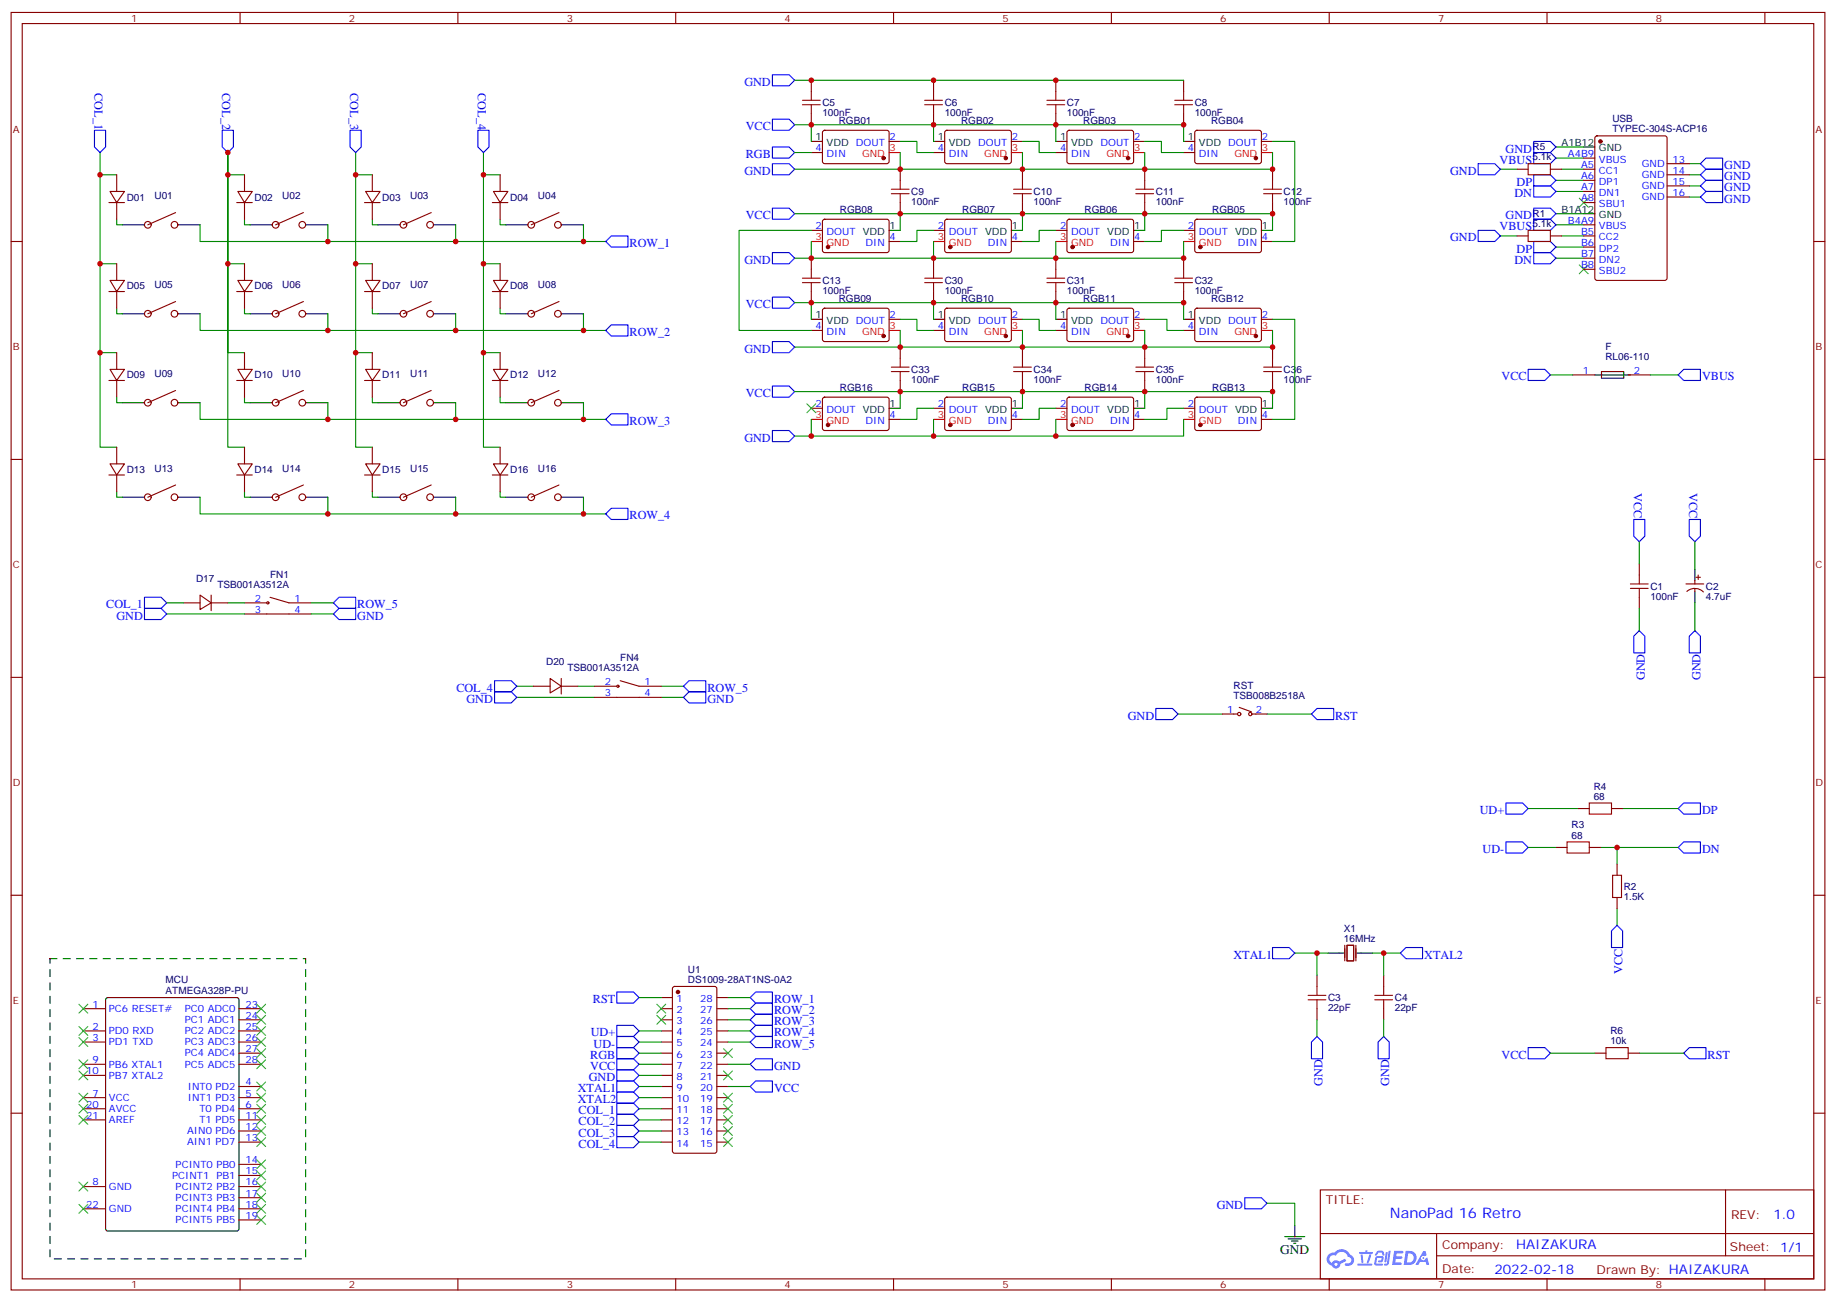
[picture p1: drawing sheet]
<svg xmlns="http://www.w3.org/2000/svg" width="583mm" height="413mm" viewBox="0 0 583 413" stroke-linecap="round" stroke-linejoin="round" font-family="sans-serif">
<g fill="none" stroke="#870000" stroke-width=".35">
<path d="M3.5 4h575.8v405.3h-575.8zM7.1 7.5h568.6v398.3h-568.6zM76.2 4v3.5M145.3 4v3.5M214.5 4v3.5M283.6 4v3.5M352.8 4v3.5M421.9 4v3.5M491.1 4v3.5M560.2 4v3.5M3.5 76.6h3.6M575.7 76.6h3.6"/>
<path d="M3.5 145.8h3.6M575.7 145.8h3.6M3.5 214.9h3.6M575.7 214.9h3.6M3.5 284.1h3.6M575.7 284.1h3.6M3.5 353.2h3.6M575.7 353.2h3.6M419.1 377.5h156.6v28.3h-156.6zM547.7 377.6v20.8M419.1 391.4h156.5M456 398.4h119.6"/>
<path d="M456 391.4v14.1M76.2 405.8v3.5M145.3 405.8v3.5M214.5 405.8v3.5M283.6 405.8v3.5M352.8 405.8v3.5M421.9 405.8v3.5M491.1 405.8v3.5M560.2 405.8v3.5"/>
</g>
<g fill="#5487ff">
<path d="M442.5 396.9h2.6l.3 .2-.1 .5-2 .1-.1 .9h1.6l.4 .4-.4 .4h-1.7l-.2 1.2h1.8l.2 .4-.2 .3-2.8 .1z"/>
<path d="M451.8 396.9h.7l.3 1.4-.6 .3a.74 .74 0 0 0-1.1 .3 .74 .74 0 0 0 .5 1 .74 .74 0 0 0 .9-.6l.5-.3 .6 2.3h-.8l-.2-.9h-1.9l-.5 .9h-.9z"/>
<path d="M439.9 397.3h.6l-.4 3a.31 .31 0 0 1-.4 .2 .31 .31 0 0 1-.2-.3z"/>
<path d="M440.8 396.9h.6l-.5 3.9a.89 .89 0 0 1-.7 .7 .89 .89 0 0 1-.9-.3l1-.4z"/>
<path d="M437.2 397l.6-.2 1.1 .1 .5 1.4h-.5l-.5-.9h-.8l-.6 .9h-.6z"/>
<path d="M436.8 398.7l1.8-.2a1.04 1.04 0 0 1 .6 1.1 1.04 1.04 0 0 1-.9 .9h-.6a.29 .29 0 0 1-.3-.3 .29 .29 0 0 1 .3-.3h.7l.2-.8-1.5 .1-.3 1.7h1.9a.29 .29 0 0 1 .3 .4 .29 .29 0 0 1-.3 .2h-2l-.4-.3 .2-2z"/>
<path d="M430.9 400.9h4.4a.3 .3 0 0 1 .3 .4 .3 .3 0 0 1-.3 .2h-4.3z"/>
<path d="M434.7 398h.6a4 4 0 0 1-1.2 2.8l-.2-.3z"/>
<path d="M431.9 398.1h.6l.3 2.3-.3 .4-.3-.3z"/>
<path d="M431.5 397.2h1.9l.2-.5h.5l-.1 .5h1.5a.29 .29 0 0 1 .3 .3 .29 .29 0 0 1-.3 .3h-3.9z"/>
<path d="M446.2 396.9l-.6 4.5h1.4a2.27 2.27 0 0 0 2.7-2.3 2.27 2.27 0 0 0-2.7-2.2zM447 397.7a1.5 1.5 0 0 1 1.8 1.5 1.5 1.5 0 0 1-1.9 1.4h-.3z"/>
<path d="M421.8 398a2.09 2.09 0 0 0 1 3.6 1.37 1.37 0 0 0 1.5 .9 1.37 1.37 0 0 0 1.1-1.5l1.9-.9-.4-.7-1.8 .9a1.4 1.4 0 0 0-2.3 .4 1.32 1.32 0 0 1-.7-1.8 1.32 1.32 0 0 1 2-.5 2.02 2.02 0 0 1 2-1.2 2.02 2.02 0 0 1 1.8 1.6 1.09 1.09 0 0 1 1 1.3 1.09 1.09 0 0 1-1.5 .7 .41 .41 0 0 0-.5 .4 .41 .41 0 0 0 .4 .4 1.89 1.89 0 0 0 2.4-1.1 1.89 1.89 0 0 0-1.2-2.4 2.98 2.98 0 0 0-5-.7l-1 .2zM423.6 401.2a.52 .52 0 0 1 1 0 .52 .52 0 0 1-1 0z"/>
<circle cx="451.8" cy="399.2" r=".28"/>
</g>
<g fill="none" stroke="#870000" stroke-width=".35">
<path d="M257.5 25.5v3.5M257.5 36.1v3.5M296.3 25.5v3.5M296.3 36.1v3.5M335.1 25.5v3.5M335.1 36.1v3.5M375.7 25.5v3.5M375.7 36.1v3.5M37 55.5v5.2M77.6 55.5v5.2M118.2 55.5v5.2M158.7 55.5v5.2"/>
<path d="M257.5 48.4h3.6M261.3 41.6l.5-.3 20 .1 .4 .7v9.4l-.7 .4h-20l-.4-.7v-9.1zM282.2 44.9h3.6M285.8 53.7v3.5M296.3 48.4h3.6M300.1 41.6l.5-.3 20 .1 .4 .7v9.4l-.7 .4h-20l-.4-.7v-9.1zM321 44.9h3.6M324.6 53.7v3.5M335.1 48.4h3.6M338.9 41.6l.5-.3 20 .1 .4 .7v9.4l-.7 .4h-20l-.4-.7v-9.1zM359.8 44.9h3.6M363.4 53.7v3.5"/>
<path d="M375.7 48.4h3.5M379.5 41.6l.4-.3 20.1 .1 .4 .7-.1 9.4-.6 .4h-20l-.5-.7v-9.1zM400.4 44.9h3.5M403.9 53.7v3.5M481.5 53.7h3.6M492.1 53.7h3.6M502.7 50.2h3.5M502.7 53.7h3.5M502.7 57.2h3.5M506.5 43.3l.4-.2h21.6l.6 .4 .1 44.8-.5 .6-21.8 .1-.6-.5-.1-44.7zM529.2 51.9h7M529.2 55.5h7"/>
<path d="M529.2 59h7M34.6 64.3h4.9M34.9 60.7h4.6l-2.5 3.6zM37 64.3v5.3M55.7 67.5l-8.8 3.8M75.1 64.3h5M75.5 60.7h4.6l-2.5 3.6zM77.6 64.3v5.3M96.3 67.5l-8.8 3.8M115.7 64.3h4.9M116.1 60.7h4.5l-2.4 3.6zM118.2 64.3v5.3"/>
<path d="M136.9 67.5l-8.8 3.8M156.3 64.3h4.9M156.6 60.7h4.6l-2.5 3.6zM158.7 64.3v5.3M177.4 67.5l-8.8 3.8M257.5 73.1h3.6M261.3 69.8l.5-.2h20l.4 .7v9.4l-.7 .5-20-.1-.4-.7v-9.1zM282.2 76.6h3.6M285.8 64.3v3.5M296.3 73.1h3.6M300.1 69.8l.5-.2h20l.4 .7v9.4l-.7 .5-20-.1-.4-.7v-9.1zM321 76.6h3.6"/>
<path d="M324.6 64.3v3.5M335.1 73.1h3.6M338.9 69.8l.5-.2h20l.4 .7v9.4l-.7 .5-20-.1-.4-.7v-9.1zM359.8 76.6h3.6M363.4 64.3v3.5M375.7 73.1h3.5M379.5 69.8l.4-.2h20.1l.4 .7-.1 9.4-.6 .5-20-.1-.5-.7v-9.1zM400.4 76.6h3.5M403.9 64.3v3.5M481.5 74.9h3.6M492.1 74.9h3.6M502.7 64.3h3.5"/>
<path d="M502.7 60.7h3.5M502.7 71.3h3.5M502.7 74.9h3.5M502.7 78.4h3.5M529.2 62.5h7M34.6 92.5h4.9M34.9 89h4.6l-2.5 3.5zM37 83.7v5.3M37 92.5v5.3M55.7 95.7l-8.8 3.9M75.1 92.5h5M75.5 89h4.6l-2.5 3.5z"/>
<path d="M77.6 83.7v5.3M77.6 92.5v5.3M96.3 95.7l-8.8 3.9M115.7 92.5h4.9M116.1 89h4.5l-2.4 3.5zM118.2 83.7v5.3M118.2 92.5v5.3M136.9 95.7l-8.8 3.9M156.3 92.5h4.9M156.6 89h4.6l-2.5 3.5zM158.7 83.7v5.3M158.7 92.5v5.3"/>
<path d="M177.4 95.7l-8.8 3.9M257.5 81.9v3.5M257.5 92.5v3.5M261.3 98l.5-.2h20l.4 .7v9.4l-.7 .5-20-.1-.4-.6v-9.2zM296.3 81.9v3.5M296.3 92.5v3.5M300.1 98l.5-.2h20l.4 .7v9.4l-.7 .5-20-.1-.4-.6v-9.2zM335.1 81.9v3.5M335.1 92.5v3.5M338.9 98l.5-.2h20l.4 .7v9.4l-.7 .5-20-.1-.4-.6v-9.2zM375.7 81.9v3.5M375.7 92.5v3.5"/>
<path d="M379.5 98l.4-.2h20.1l.4 .7-.1 9.4-.6 .5-20-.1-.5-.6v-9.2zM502.7 81.9h3.5M502.7 85.4h3.5M34.9 117.2h4.6l-2.5 3.5zM37 111.9v5.3M75.5 117.2h4.6l-2.5 3.5zM77.6 111.9v5.3M116.1 117.2h4.5l-2.4 3.5zM118.2 111.9v5.3M156.6 117.2h4.6l-2.5 3.5zM158.7 111.9v5.3M257.5 104.8h3.6"/>
<path d="M282.2 101.3h3.6M285.8 110.1v3.6M296.3 104.8h3.6M321 101.3h3.6M324.6 110.1v3.6M335.1 104.8h3.6M359.8 101.3h3.6M363.4 110.1v3.6M375.7 104.8h3.5M400.4 101.3h3.5M403.9 110.1v3.6M499.2 119h7"/>
<path d="M516.8 119h7.1M34.6 120.7h4.9M37 120.7v5.3M55.7 123.9l-8.8 3.9M75.1 120.7h5M77.6 120.7v5.3M96.3 123.9l-8.8 3.9M115.7 120.7h4.9M118.2 120.7v5.3M136.9 123.9l-8.8 3.9M156.3 120.7h4.9M158.7 120.7v5.3"/>
<path d="M177.4 123.9l-8.8 3.9M257.5 129.5h3.6M261.3 126.2l.5-.2 20 .1 .4 .6v9.5l-.7 .4-20-.1-.4-.6v-9.2zM282.2 133.1h3.6M285.8 120.7v3.5M296.3 129.5h3.6M300.1 126.2l.5-.2 20 .1 .4 .6v9.5l-.7 .4-20-.1-.4-.6v-9.2zM321 133.1h3.6M324.6 120.7v3.5M335.1 129.5h3.6M338.9 126.2l.5-.2 20 .1 .4 .6v9.5l-.7 .4-20-.1-.4-.6v-9.2zM359.8 133.1h3.6"/>
<path d="M363.4 120.7v3.5M375.7 129.5h3.5M379.5 126.2l.4-.2 20.1 .1 .4 .6-.1 9.5-.6 .4-20-.1-.5-.6v-9.2zM400.4 133.1h3.5M403.9 120.7v3.5M34.6 150.7h4.9M34.9 147.2h4.6l-2.5 3.5zM37 141.9v5.3M37 150.7v5.3M55.7 153.9l-8.8 3.9M75.1 150.7h5M75.5 147.2h4.6l-2.5 3.5z"/>
<path d="M77.6 141.9v5.3M77.6 150.7v5.3M96.3 153.9l-8.8 3.9M115.7 150.7h4.9M116.1 147.2h4.5l-2.4 3.5zM118.2 141.9v5.3M118.2 150.7v5.3M136.9 153.9l-8.8 3.9M156.3 150.7h4.9M156.6 147.2h4.6l-2.5 3.5zM158.7 141.9v5.3M158.7 150.7v5.3"/>
<path d="M177.4 153.9l-8.8 3.9M520.3 178.9v3.6M58.2 191.3h5.3M63.5 188.8l3.5 2.5-3.5 2.1zM67 191.3h5.3M67 188.8v4.9M77.6 194.8h21.2M77.6 191.3h7.1M85.7 189.5l6 1.8h7.1M520.3 189.5v3.5M535.2 185.3h5.6M535.4 187.7a3.8 3.8 0 0 1 5.3 .1"/>
<path d="M538 184.2v1.1M538 186.7v1M538.3 183.2h1.5M539 182.5v1.4M169.3 217.7h5.3M174.6 215.3l3.6 2.4-3.6 2.2zM178.2 217.7h5.2M178.2 215.3v4.9M188.7 217.7h7.1M196.8 216l6 1.7h7.1M188.7 221.3h21.2M388.1 226.6h4.5"/>
<path d="M393.3 224.4l3.9 1.4M397.6 226.6h4.6M500.9 256.5h3.6M511.5 256.5h3.6M493.9 268.9h3.5M504.5 268.9h3.5M513.3 274.2v3.5M426.9 299.9v5M427.6 299.9h2.1v5h-2.1zM430.4 299.9v5M513.3 284.8v3.5M209.9 316.5h3.5"/>
<path d="M213.7 313.2l.4-.2h12.7l.7 .4v51.8l-.4 .6-13 .1-.6-.5-.1-51.7zM227.5 316.5h3.6M418 309.5v3.5M439.2 309.5v3.5M26.5 320h7M26.5 327.1h7M26.5 330.6h7M26.5 337.7h7M75.8 320h7.1M75.8 323.6h7.1M75.8 327.1h7.1M75.8 330.6h7.1"/>
<path d="M75.8 334.2h7.1M75.8 337.7h7.1M209.9 320h3.5M209.9 323.6h3.5M209.9 327.1h3.5M209.9 330.6h3.5M209.9 334.2h3.5M209.9 337.7h3.5M227.5 320h3.6M227.5 323.6h3.6M227.5 327.1h3.6M227.5 330.6h3.6"/>
<path d="M227.5 334.2h3.6M227.5 337.7h3.6M418 320v3.6M439.2 320v3.6M506.2 334.2h3.6M516.8 334.2h3.5M26.5 341.2h7M26.5 348.3h7M26.5 351.8h7M26.5 355.3h7M75.8 344.7h7.1M75.8 348.3h7.1"/>
<path d="M75.8 351.8h7.1M75.8 355.3h7.1M75.8 358.8h7.1M209.9 341.2h3.5M209.9 344.7h3.5M209.9 348.3h3.5M209.9 351.8h3.5M209.9 355.3h3.5M209.9 358.8h3.5M227.5 341.2h3.6M227.5 344.7h3.6M227.5 348.3h3.6"/>
<path d="M227.5 351.8h3.6M227.5 355.3h3.6M227.5 358.8h3.6M26.5 376.5h7M75.8 362.4h7.1M75.8 376.5h7.1M75.8 369.4h7.1M75.8 373h7.1M209.9 362.4h3.5M227.5 362.4h3.6M26.5 383.5h7M75.8 380h7.1"/>
<path d="M75.8 383.5h7.1M75.8 387.1h7.1"/>
<circle cx="46.9" cy="71.3" r="1.06"/>
<circle cx="55.4" cy="71.3" r="1.06"/>
<circle cx="87.5" cy="71.3" r="1.06"/>
<circle cx="96" cy="71.3" r="1.06"/>
<circle cx="128.1" cy="71.3" r="1.06"/>
<circle cx="136.5" cy="71.3" r="1.06"/>
<circle cx="168.6" cy="71.3" r="1.06"/>
<circle cx="177.1" cy="71.3" r="1.06"/>
<circle cx="46.9" cy="99.6" r="1.06"/>
<circle cx="55.4" cy="99.6" r="1.06"/>
<circle cx="87.5" cy="99.6" r="1.06"/>
<circle cx="96" cy="99.6" r="1.06"/>
<circle cx="128.1" cy="99.6" r="1.06"/>
<circle cx="136.5" cy="99.6" r="1.06"/>
<circle cx="168.6" cy="99.6" r="1.06"/>
<circle cx="177.1" cy="99.6" r="1.06"/>
<circle cx="46.9" cy="127.8" r="1.06"/>
<circle cx="55.4" cy="127.8" r="1.06"/>
<circle cx="87.5" cy="127.8" r="1.06"/>
<circle cx="96" cy="127.8" r="1.06"/>
<circle cx="128.1" cy="127.8" r="1.06"/>
<circle cx="136.5" cy="127.8" r="1.06"/>
<circle cx="168.6" cy="127.8" r="1.06"/>
<circle cx="177.1" cy="127.8" r="1.06"/>
<circle cx="46.9" cy="157.8" r="1.06"/>
<circle cx="55.4" cy="157.8" r="1.06"/>
<circle cx="87.5" cy="157.8" r="1.06"/>
<circle cx="96" cy="157.8" r="1.06"/>
<circle cx="128.1" cy="157.8" r="1.06"/>
<circle cx="136.5" cy="157.8" r="1.06"/>
<circle cx="168.6" cy="157.8" r="1.06"/>
<circle cx="177.1" cy="157.8" r="1.06"/>
<circle cx="85" cy="191.3" r=".35"/>
<circle cx="196.1" cy="217.7" r=".35"/>
<circle cx="393.3" cy="226.6" r=".53"/>
<circle cx="396.9" cy="226.6" r=".53"/>
</g>
<g fill="#870000" stroke="#870000" stroke-width=".35">
<circle cx="215.2" cy="314.7" r=".53"/>
<circle cx="508" cy="44.9" r=".53"/>
<circle cx="280.5" cy="50.2" r=".53"/>
<circle cx="319.3" cy="50.2" r=".53"/>
<circle cx="358.1" cy="50.2" r=".53"/>
<circle cx="398.6" cy="50.2" r=".53"/>
<circle cx="381" cy="78.4" r=".53"/>
<circle cx="340.4" cy="78.4" r=".53"/>
<circle cx="301.6" cy="78.4" r=".53"/>
<circle cx="262.8" cy="78.4" r=".53"/>
<circle cx="280.5" cy="106.6" r=".53"/>
<circle cx="319.3" cy="106.6" r=".53"/>
<circle cx="358.1" cy="106.6" r=".53"/>
<circle cx="398.6" cy="106.6" r=".53"/>
<circle cx="381" cy="134.8" r=".53"/>
<circle cx="340.4" cy="134.8" r=".53"/>
<circle cx="301.6" cy="134.8" r=".53"/>
<circle cx="262.8" cy="134.8" r=".53"/>
</g>
<g fill="none" stroke="#000" stroke-width=".35">
<path d="M257.5 44.9h3.6M296.3 44.9h3.6M335.1 44.9h3.6M375.7 44.9h3.5M502.7 46.6h3.5M38.8 71.3h7.1M56.4 71.3h7.1M79.4 71.3h7M97 71.3h7.1M119.9 71.3h7.1M137.6 71.3h7M160.5 71.3h7.1"/>
<path d="M178.2 71.3h7M282.2 73.1h3.6M321 73.1h3.6M359.8 73.1h3.6M400.4 73.1h3.5M502.7 67.8h3.5M38.8 99.6h7.1M56.4 99.6h7.1M79.4 99.6h7M97 99.6h7.1M119.9 99.6h7.1M137.6 99.6h7"/>
<path d="M160.5 99.6h7.1M178.2 99.6h7M257.5 101.3h3.6M296.3 101.3h3.6M335.1 101.3h3.6M375.7 101.3h3.5M506.2 119h11.3M508.4 117.9h7v2.1h-7zM38.8 127.8h7.1M56.4 127.8h7.1M79.4 127.8h7M97 127.8h7.1"/>
<path d="M119.9 127.8h7.1M137.6 127.8h7M160.5 127.8h7.1M178.2 127.8h7M282.2 129.5h3.6M321 129.5h3.6M359.8 129.5h3.6M400.4 129.5h3.5M38.8 157.8h7.1M56.4 157.8h7.1M79.4 157.8h7M97 157.8h7.1"/>
<path d="M119.9 157.8h7.1M137.6 157.8h7M160.5 157.8h7.1M178.2 157.8h7M538 180.7v3.5M538 187.7v3.6M33.7 316.7l.5-.2h40.9l.7 .4v73l-.4 .6-41.2 .1-.6-.5-.1-72.9zM421.6 302.4h4.9M430.7 302.4h5M407.8 392.4h6.4M408.9 393.1h4.2M409.9 393.8h2.1"/>
<path d="M410.6 394.5h.7M411 388.8v3.6"/>
</g>
<g fill="none" stroke="#3c3" stroke-width=".35">
<path d="M501.3 62.9l2.8 2.8M504.1 62.9l-2.8 2.8M501.3 84l2.8 2.9M504.1 84l-2.8 2.9M256.1 128.1l2.8 2.9M258.9 128.1l-2.8 2.9M25 318.6l2.9 2.9M27.9 318.6l-2.9 2.9M81.5 318.6l2.8 2.9M84.3 318.6l-2.8 2.9M208.5 318.6l2.8 2.9M211.3 318.6l-2.8 2.9"/>
<path d="M25 325.7l2.9 2.8M25 329.2l2.9 2.8M25 336.3l2.9 2.8M25 339.8l2.9 2.8M27.9 325.7l-2.9 2.8M27.9 329.2l-2.9 2.8M27.9 336.3l-2.9 2.8M27.9 339.8l-2.9 2.8M81.5 322.2l2.8 2.8M81.5 325.7l2.8 2.8M81.5 329.2l2.8 2.8M81.5 332.7l2.8 2.9"/>
<path d="M81.5 336.3l2.8 2.8M84.3 325.7l-2.8 2.8M84.3 322.2l-2.8 2.8M84.3 329.2l-2.8 2.8M84.3 332.7l-2.8 2.9M84.3 336.3l-2.8 2.8M208.5 322.2l2.8 2.8M211.3 322.2l-2.8 2.8M229.7 339.8l2.8 2.8M229.7 332.7l2.8 2.9M232.5 339.8l-2.8 2.8M232.5 332.7l-2.8 2.9"/>
<path d="M25 346.9l2.9 2.8M25 350.4l2.9 2.8M25 353.9l2.9 2.8M27.9 346.9l-2.9 2.8M27.9 350.4l-2.9 2.8M27.9 353.9l-2.9 2.8M81.5 343.3l2.8 2.8M81.5 346.9l2.8 2.8M81.5 350.4l2.8 2.8M81.5 353.9l2.8 2.8M81.5 357.4l2.8 2.9M84.3 343.3l-2.8 2.8"/>
<path d="M84.3 346.9l-2.8 2.8M84.3 350.4l-2.8 2.8M84.3 353.9l-2.8 2.8M84.3 357.4l-2.8 2.9M229.7 357.4l2.8 2.9M229.7 346.9l2.8 2.8M229.7 350.4l2.8 2.8M229.7 353.9l2.8 2.8M232.5 357.4l-2.8 2.9M232.5 346.9l-2.8 2.8M232.5 350.4l-2.8 2.8M232.5 353.9l-2.8 2.8"/>
<path d="M25 375.1l2.9 2.8M27.9 375.1l-2.9 2.8M81.5 361l2.8 2.8M81.5 368l2.8 2.8M81.5 371.5l2.8 2.9M81.5 375.1l2.8 2.8M81.5 378.6l2.8 2.8M84.3 361l-2.8 2.8M84.3 368l-2.8 2.8M84.3 371.5l-2.8 2.9M84.3 375.1l-2.8 2.8M84.3 378.6l-2.8 2.8"/>
<path d="M229.7 361l2.8 2.8M232.5 361l-2.8 2.8M25 382.1l2.9 2.9M27.9 382.1l-2.9 2.9M81.5 382.1l2.8 2.9M81.5 385.7l2.8 2.8M84.3 382.1l-2.8 2.9M84.3 385.7l-2.8 2.8"/>
</g>
<g fill="none" stroke="#00f" stroke-width=".35">
<path d="M245.2 37.8h5.3l1.7 1.8-1.7 1.7h-5.3zM245.2 23.7h5.3l1.7 1.8-1.7 1.7h-5.3zM30 41.3h3.5v5.3l-1.8 1.8-1.7-1.8zM70.6 41.3h3.5v5.3l-1.8 1.8-1.7-1.8zM111.1 41.3h3.6v5.3l-1.8 1.8-1.8-1.8zM151.7 41.3h3.5v5.3l-1.7 1.8-1.8-1.8zM245.2 46.6h5.3l1.7 1.8-1.7 1.8h-5.3zM245.2 51.9h5.3l1.7 1.8-1.7 1.8h-5.3zM469.2 51.9h5.3l1.7 1.8-1.7 1.8h-5.3zM486.8 59h5.3l1.8 1.7-1.8 1.8h-5.3zM486.8 55.5h5.3l1.8 1.7-1.8 1.8h-5.3zM486.8 48.4h5.3l1.8 1.8-1.8 1.7h-5.3z"/>
<path d="M486.8 44.9h5.3l1.8 1.7-1.8 1.8h-5.3zM541.5 57.2h5.3v3.5h-5.3l-1.7-1.7zM541.5 53.7h5.3v3.5h-5.3l-1.7-1.7zM541.5 50.2h5.3v3.5h-5.3l-1.7-1.8zM192.3 76.6l1.7-1.7h5.3v3.5h-5.3zM245.2 66h5.3l1.7 1.8-1.7 1.8h-5.3zM469.2 73.1h5.3l1.7 1.8-1.7 1.7h-5.3zM486.8 76.6h5.3l1.8 1.8-1.8 1.8h-5.3zM486.8 69.6h5.3l1.8 1.7-1.8 1.8h-5.3zM486.8 66h5.3l1.8 1.8-1.8 1.8h-5.3zM541.5 60.7h5.3v3.6h-5.3l-1.7-1.8zM245.2 94.3h5.3l1.7 1.7-1.7 1.8h-5.3z"/>
<path d="M245.2 80.2h5.3l1.7 1.7-1.7 1.8h-5.3zM486.8 80.2h5.3l1.8 1.7-1.8 1.8h-5.3zM194 103.1h5.3v3.5h-5.3l-1.7-1.8zM245.2 108.4h5.3l1.7 1.7-1.7 1.8h-5.3zM485.1 117.2h5.3l1.7 1.8-1.7 1.7h-5.3zM532.7 119l1.8-1.8h5.3v3.5h-5.3zM194 131.3h5.3v3.5h-5.3l-1.7-1.7zM245.2 122.5h5.3l1.7 1.7-1.7 1.8h-5.3zM245.2 136.6h5.3l1.7 1.8-1.7 1.7h-5.3zM194 161.3h5.3v3.5h-5.3l-1.7-1.7zM518.6 164.8h3.5v5.3l-1.8 1.8-1.7-1.8zM536.2 164.8h3.6v5.3l-1.8 1.8-1.8-1.8z"/>
<path d="M45.9 189.5h5.3l1.7 1.8-1.7 1.7h-5.3zM45.9 193h5.3l1.7 1.8-1.7 1.8h-5.3zM107.6 189.5h5.3v3.5h-5.3l-1.8-1.7zM107.6 193h5.3v3.6h-5.3l-1.8-1.8zM157 219.5h5.3l1.7 1.8-1.7 1.7h-5.3zM157 216h5.3l1.7 1.7-1.7 1.8h-5.3zM218.7 219.5h5.3v3.5h-5.3l-1.7-1.7zM218.7 216h5.3v3.5h-5.3l-1.7-1.8zM520.3 200.1l1.8 1.8v5.3h-3.5v-5.3zM538 200.1l1.8 1.8v5.3h-3.6v-5.3zM366.9 224.8h5.3l1.7 1.8-1.7 1.7h-5.3zM416.3 226.6l1.7-1.8h5.3v3.5h-5.3z"/>
<path d="M478 254.8h5.3l1.8 1.7-1.8 1.8h-5.3zM534.5 254.8h5.3v3.5h-5.3l-1.8-1.8zM478 267.1h5.3l1.8 1.8-1.8 1.8h-5.3zM534.5 267.1h5.3v3.6h-5.3l-1.8-1.8zM513.3 293.6l1.8 1.7v5.3h-3.6v-5.3zM195.8 314.7h5.3l1.7 1.8-1.7 1.8h-5.3zM239.9 314.7h5.3v3.6h-5.3l-1.8-1.8zM239.9 318.3h5.3v3.5h-5.3l-1.8-1.8zM403.9 300.6h5.3l1.8 1.8-1.8 1.8h-5.3zM446.3 300.6h5.3v3.6h-5.3l-1.8-1.8zM195.8 339.4h5.3l1.7 1.8-1.7 1.8h-5.3zM195.8 335.9h5.3l1.7 1.8-1.7 1.7h-5.3z"/>
<path d="M195.8 328.9h5.3l1.7 1.7-1.7 1.8h-5.3zM195.8 325.3h5.3l1.7 1.8-1.7 1.8h-5.3zM195.8 332.4h5.3l1.7 1.8-1.7 1.7h-5.3zM238.1 337.7l1.8-1.8h5.3v3.5h-5.3zM238.1 323.6l1.8-1.8h5.3v3.5h-5.3zM239.9 325.3h5.3v3.6h-5.3l-1.8-1.8zM239.9 328.9h5.3v3.5h-5.3l-1.8-1.8zM418 328.9l1.8 1.7v5.3h-3.5v-5.3zM437.4 330.6l1.8-1.7 1.8 1.7v5.3h-3.6zM485.1 332.4h5.3l1.7 1.8-1.7 1.7h-5.3zM536.2 332.4h5.3v3.5h-5.3l-1.7-1.7zM195.8 343h5.3l1.7 1.7-1.7 1.8h-5.3z"/>
<path d="M195.8 346.5h5.3l1.7 1.8-1.7 1.7h-5.3zM195.8 350h5.3l1.7 1.8-1.7 1.8h-5.3zM195.8 353.6h5.3l1.7 1.7-1.7 1.8h-5.3zM195.8 357.1h5.3l1.7 1.7-1.7 1.8h-5.3zM239.9 343h5.3v3.5h-5.3l-1.8-1.8zM195.8 360.6h5.3l1.7 1.8-1.7 1.7h-5.3zM395.1 380h5.3l1.8 1.8-1.8 1.7h-5.3z"/>
</g>
<g fill="none" stroke="#008700" stroke-width=".35">
<path d="M252.2 39.6h123.5v5.3M252.2 25.5h123.5M257.5 39.6v5.3M296.3 39.6v5.3M335.1 39.6v5.3M31.7 48.4v63.5h5.3M31.7 55.5h5.3M72.3 55.5h5.3M112.9 48.4v63.5h5.3M112.9 55.5h5.3M153.5 48.4v93.5h5.2M153.5 55.5h5.2"/>
<path d="M252.2 48.4h5.3M285.8 44.9h5.2v3.5h5.3M285.8 48.4v5.3h-33.6M324.6 44.9h5.2v3.5h5.3M324.6 48.4v5.3M363.4 44.9h5.3v3.5h7M363.4 48.4v5.3M403.9 48.4v5.3h-118.1M403.9 44.9h7.1v31.7h-7.1M476.2 53.7h5.3M493.9 57.2h8.8M493.9 50.2h8.8"/>
<path d="M493.9 46.6h8.8M495.7 53.7h7M536.2 55.5h3.6M536.2 59h3.6M536.2 51.9h3.6M37 69.6v1.7h1.8M63.5 71.3v5.3h128.8M77.6 69.6v1.7h1.8M104.1 71.3v5.3M118.2 69.6v1.7h1.7M144.6 71.3v5.3M158.7 69.6v1.7h1.8"/>
<path d="M185.2 71.3v5.3M252.2 67.8h151.7v5.3M257.5 76.6v5.3h-5.3M257.5 73.1h-22.9v31.7h22.9M285.8 67.8v5.3M296.3 73.1h-5.3v3.5h-5.2M296.3 76.6v5.3h-38.8M324.6 67.8v5.3M335.1 73.1h-5.3v3.5h-5.2M335.1 76.6v5.3M363.4 67.8v5.3M375.7 73.1h-7v3.5h-5.3"/>
<path d="M375.7 76.6v5.3h-79.4M476.2 74.9h5.3M493.9 78.4h8.8M493.9 60.7h8.8M493.9 71.3h8.8M493.9 67.8h8.8M495.7 74.9h7M536.2 62.5h3.6M31.7 83.7h5.3M37 97.8v1.8h1.8M63.5 99.6v5.2h128.8M72.3 83.7h5.3"/>
<path d="M77.6 97.8v1.8h1.8M104.1 99.6v5.2M112.9 83.7h5.3M118.2 97.8v1.8h1.7M144.6 99.6v5.2M153.5 83.7h5.2M158.7 97.8v1.8h1.8M185.2 99.6v5.2M252.2 96h5.3v5.3M257.5 96h38.8v5.3M296.3 96h79.4v5.3M335.1 96v5.3"/>
<path d="M493.9 81.9h8.8M31.7 111.9v30h5.3M77.6 111.9h-5.3v-63.5v93.5h5.3M112.9 111.9v30h5.3M153.5 111.9h5.2M285.8 101.3h5.2v3.5h5.3M285.8 104.8v5.3h-33.6M324.6 101.3h5.2v3.5h5.3M324.6 104.8v5.3M363.4 101.3h7v3.5h5.3M363.4 104.8v5.3M403.9 104.8v5.3h-118.1"/>
<path d="M403.9 101.3h7.1v31.8h-7.1M492.1 119h7.1M523.9 119h8.8M37 126v1.8h1.8M63.5 127.8v5.3h128.8M77.6 126v1.8h1.8M104.1 127.8v5.3M118.2 126v1.8h1.7M144.6 127.8v5.3M158.7 126v1.8h1.8M185.2 127.8v5.3M252.2 124.2h151.7v5.3"/>
<path d="M257.5 133.1v5.3h-5.3M285.8 124.2v5.3M296.3 129.5h-5.3v3.6h-5.2M296.3 133.1v5.3M324.6 124.2v5.3M335.1 129.5h-5.3v3.6h-5.2M335.1 133.1v5.3M363.4 124.2v5.3M375.7 133.1v5.3h-118.2M375.7 129.5h-5.3v3.6h-7M37 156v1.8h1.8M63.5 157.8v5.3h128.8"/>
<path d="M77.6 156v1.8h1.8M104.1 157.8v5.3M118.2 156v1.8h1.7M144.6 157.8v5.3M158.7 156v1.8h1.8M185.2 157.8v5.3M520.3 171.9v7M538 171.9v8.8M52.9 191.3h5.3M52.9 194.8h24.7M72.3 191.3h5.3M98.8 191.3h7"/>
<path d="M98.8 194.8h7M520.3 193v7.1M538 191.3v8.8M164 217.7h5.3M183.4 217.7h5.3M209.9 217.7h7.1M164 221.3h24.7M209.9 221.3h7.1M373.9 226.6h14.2M402.2 226.6h14.1M485.1 256.5h15.8M515.1 256.5h17.6"/>
<path d="M485.1 268.9h8.8M508 268.9h24.7M513.3 268.9v5.3M513.3 288.3v5.3M202.8 316.5h7.1M231.1 316.5h7M411 302.4h10.6M418 302.4v7.1M435.7 302.4h8.8M439.2 302.4v7.1M202.8 337.7h7.1M202.8 334.2h7.1"/>
<path d="M202.8 327.1h7.1M202.8 330.6h7.1M231.1 337.7h7M231.1 327.1h7M231.1 330.6h7M231.1 320h7M231.1 323.6h7M418 323.6v5.3M439.2 323.6v5.3M492.1 334.2h14.1M520.3 334.2h14.2M202.8 341.2h7.1"/>
<path d="M202.8 344.7h7.1M202.8 348.3h7.1M202.8 351.8h7.1M202.8 355.3h7.1M202.8 358.8h7.1M231.1 344.7h7M202.8 362.4h7.1M402.2 381.8h8.8v7"/>
</g>
<g fill="none" stroke="#a10000" stroke-width=".35">
<path d="M254.7 33.2h5.6M254.7 31.8h5.6M257.5 29v2.8M257.5 33.2v2.9M293.5 33.2h5.7M293.5 31.8h5.7M296.3 29v2.8M296.3 33.2v2.9M332.3 33.2h5.7M332.3 31.8h5.7M335.1 29v2.8M335.1 33.2v2.9"/>
<path d="M372.9 33.2h5.6M372.9 31.8h5.6M375.7 29v2.8M375.7 33.2v2.9M285.8 57.2v2.8M324.6 57.2v2.8M363.4 57.2v2.8M403.9 57.2v2.8M485.1 51.9h7v3.6h-7zM282.9 61.5h5.7M282.9 60h5.7M285.8 61.5v2.8"/>
<path d="M321.7 61.5h5.7M321.7 60h5.7M324.6 61.5v2.8M360.5 61.5h5.7M360.5 60h5.7M363.4 61.5v2.8M401.1 61.5h5.7M401.1 60h5.7M403.9 61.5v2.8M485.1 73.1h7v3.5h-7zM254.7 89.7h5.6M254.7 88.3h5.6"/>
<path d="M257.5 85.4v2.9M257.5 89.7v2.8M293.5 89.7h5.7M293.5 88.3h5.7M296.3 85.4v2.9M296.3 89.7v2.8M332.3 89.7h5.7M332.3 88.3h5.7M335.1 85.4v2.9M335.1 89.7v2.8M372.9 89.7h5.6M372.9 88.3h5.6"/>
<path d="M375.7 85.4v2.9M375.7 89.7v2.8M282.9 117.9h5.7M282.9 116.5h5.7M285.8 113.7v2.8M285.8 117.9v2.8M321.7 117.9h5.7M321.7 116.5h5.7M324.6 113.7v2.8M324.6 117.9v2.8M360.5 117.9h5.7M360.5 116.5h5.7"/>
<path d="M363.4 113.7v2.8M363.4 117.9v2.8M401.1 117.9h5.7M401.1 116.5h5.7M403.9 113.7v2.8M403.9 117.9v2.8M517.5 186.7h5.7M517.5 185.3h5.7M520.3 182.5v2.8M520.3 186.7v2.8M504.5 254.8h7v3.5h-7zM497.4 267.1h7.1v3.6h-7.1z"/>
<path d="M511.9 277.7h2.8v7.1h-2.8zM415.2 315.8h5.7M415.2 317.2h5.7M418 313v2.8M418 317.2v2.8M436.4 315.8h5.6M436.4 317.2h5.6M439.2 313v2.8M439.2 317.2v2.8M509.8 332.4h7v3.5h-7z"/>
</g>
<path d="M15.9 304.2h81.1v95.2h-81.1z" fill="none" stroke="#000" stroke-width=".35" stroke-dasharray="2.1 2.1"/>
<g fill="none" stroke="#f00" stroke-width=".35">
<path d="M282.2 48.4h3.6M321 48.4h3.6M359.8 48.4h3.6M400.4 48.4h3.5M257.5 76.6h3.6M296.3 76.6h3.6M335.1 76.6h3.6M375.7 76.6h3.5M282.2 104.8h3.6M321 104.8h3.6M359.8 104.8h3.6M400.4 104.8h3.5"/>
<path d="M257.5 133.1h3.6M296.3 133.1h3.6M335.1 133.1h3.6M375.7 133.1h3.5"/>
</g>
<g fill="#c00">
<circle cx="153.5" cy="111.9" r=".88"/>
<circle cx="153.5" cy="83.7" r=".88"/>
<circle cx="153.5" cy="55.5" r=".88"/>
<circle cx="104.1" cy="163.1" r=".88"/>
<circle cx="144.6" cy="163.1" r=".88"/>
<circle cx="185.2" cy="163.1" r=".88"/>
<circle cx="112.9" cy="111.9" r=".88"/>
<circle cx="72.3" cy="48.4" r=".88"/>
<circle cx="31.8" cy="111.9" r=".88"/>
<circle cx="185.2" cy="133.1" r=".88"/>
<circle cx="185.2" cy="104.8" r=".88"/>
<circle cx="185.2" cy="76.6" r=".88"/>
<circle cx="144.6" cy="133.1" r=".88"/>
<circle cx="104.1" cy="133.1" r=".88"/>
<circle cx="144.6" cy="76.6" r=".88"/>
<circle cx="104.1" cy="76.6" r=".88"/>
<circle cx="144.6" cy="104.8" r=".88"/>
<circle cx="104.1" cy="104.8" r=".88"/>
<circle cx="112.9" cy="83.7" r=".88"/>
<circle cx="112.9" cy="55.5" r=".88"/>
<circle cx="72.3" cy="83.7" r=".88"/>
<circle cx="72.3" cy="55.5" r=".88"/>
<circle cx="31.8" cy="83.7" r=".88"/>
<circle cx="31.8" cy="55.5" r=".88"/>
<circle cx="513.3" cy="268.9" r=".88"/>
<circle cx="418" cy="302.4" r=".88"/>
<circle cx="439.2" cy="302.4" r=".88"/>
<circle cx="257.5" cy="39.6" r=".88"/>
<circle cx="296.3" cy="39.6" r=".88"/>
<circle cx="335.1" cy="39.6" r=".88"/>
<circle cx="257.5" cy="25.5" r=".88"/>
<circle cx="296.3" cy="25.5" r=".88"/>
<circle cx="335.1" cy="25.5" r=".88"/>
<circle cx="285.8" cy="53.7" r=".88"/>
<circle cx="324.6" cy="53.7" r=".88"/>
<circle cx="363.4" cy="53.7" r=".88"/>
<circle cx="285.8" cy="67.8" r=".88"/>
<circle cx="324.6" cy="67.8" r=".88"/>
<circle cx="363.4" cy="67.8" r=".88"/>
<circle cx="375.7" cy="39.6" r=".88"/>
<circle cx="403.9" cy="67.8" r=".88"/>
<circle cx="403.9" cy="53.7" r=".88"/>
<circle cx="257.5" cy="81.9" r=".88"/>
<circle cx="296.3" cy="81.9" r=".88"/>
<circle cx="335.1" cy="81.9" r=".88"/>
<circle cx="257.5" cy="96" r=".88"/>
<circle cx="296.3" cy="96" r=".88"/>
<circle cx="335.1" cy="96" r=".88"/>
<circle cx="375.7" cy="96" r=".88"/>
<circle cx="375.7" cy="81.9" r=".88"/>
<circle cx="285.8" cy="110.1" r=".88"/>
<circle cx="324.6" cy="110.1" r=".88"/>
<circle cx="363.4" cy="110.1" r=".88"/>
<circle cx="403.9" cy="110.1" r=".88"/>
<circle cx="403.9" cy="124.2" r=".88"/>
<circle cx="257.5" cy="138.4" r=".88"/>
<circle cx="335.1" cy="138.4" r=".88"/>
<circle cx="296.3" cy="138.4" r=".88"/>
<circle cx="363.4" cy="124.2" r=".88"/>
<circle cx="285.8" cy="124.2" r=".88"/>
<circle cx="324.6" cy="124.2" r=".88"/>
</g>
<text font-size="4.6" fill="#00f" x="441.2" y="386.6">NanoPad 16 Retro</text>
<g font-size="4.2" fill="#00f">
<text x="562.9" y="386.8">1.0</text>
<text x="481.3" y="396.4">HAIZAKURA</text>
<text x="474.4" y="404.2">2022-02-18</text>
</g>
<text font-size="4.2" x="406.4" y="398">GND</text>
<g font-size="3.9" fill="#00f">
<text x="30" y="29.5" transform="rotate(90 30 29.5)">COL_1</text>
<text x="70.6" y="29.5" transform="rotate(90 70.6 29.5)">COL_2</text>
<text x="111.1" y="29.5" transform="rotate(90 111.1 29.5)">COL_3</text>
<text x="151.7" y="29.5" transform="rotate(90 151.7 29.5)">COL_4</text>
<text x="236.3" y="27.2">GND</text>
<text x="236.7" y="41.3">VCC</text>
<text x="236.7" y="50.2">RGB</text>
<text x="476" y="51.9">VBUS</text>
<text x="477.9" y="48.4">GND</text>
<text x="547.3" y="53.7">GND</text>
<text x="236.3" y="55.5">GND</text>
<text x="460.3" y="55.5">GND</text>
<text x="481.4" y="59">DP</text>
<text x="547.3" y="57.2">GND</text>
<text x="480.7" y="62.5">DN</text>
<text x="547.3" y="64.3">GND</text>
<text x="547.3" y="60.7">GND</text>
<text x="236.7" y="69.6">VCC</text>
<text x="477.9" y="69.6">GND</text>
<text x="460.3" y="76.6">GND</text>
<text x="476" y="73.1">VBUS</text>
<text x="199.8" y="78.4">ROW_1</text>
<text x="236.3" y="83.7">GND</text>
<text x="480.7" y="83.7">DN</text>
<text x="481.4" y="80.2">DP</text>
<text x="236.7" y="97.8">VCC</text>
<text x="199.8" y="106.6">ROW_2</text>
<text x="236.3" y="111.9">GND</text>
<text x="476.6" y="120.7">VCC</text>
<text x="540.3" y="120.7">VBUS</text>
<text x="236.7" y="126">VCC</text>
<text x="199.8" y="134.8">ROW_3</text>
<text x="236.3" y="140.1">GND</text>
<text x="518.6" y="156.5" transform="rotate(90 518.6 156.5)">VCC</text>
<text x="536.2" y="156.5" transform="rotate(90 536.2 156.5)">VCC</text>
<text x="199.8" y="164.8">ROW_4</text>
<text x="33.7" y="193">COL_1</text>
<text x="36.9" y="196.6">GND</text>
<text x="113.4" y="193">ROW_5</text>
<text x="113.4" y="196.6">GND</text>
<text x="522.1" y="215.8" transform="rotate(-90 522.1 215.8)">GND</text>
<text x="539.8" y="215.8" transform="rotate(-90 539.8 215.8)">GND</text>
<text x="144.9" y="219.5">COL_4</text>
<text x="224.5" y="219.5">ROW_5</text>
<text x="148.1" y="223">GND</text>
<text x="224.5" y="223">GND</text>
<text x="358" y="228.3">GND</text>
<text x="423.9" y="228.3">RST</text>
<text x="469.7" y="258.3">UD+</text>
<text x="540.3" y="258.3">DP</text>
<text x="470.6" y="270.7">UD-</text>
<text x="540.3" y="270.7">DN</text>
<text x="391.5" y="304.2">XTAL1</text>
<text x="452.1" y="304.2">XTAL2</text>
<text x="515.1" y="308.9" transform="rotate(-90 515.1 308.9)">VCC</text>
<text x="188.2" y="318.3">RST</text>
<text x="245.7" y="318.3">ROW_1</text>
<text x="245.7" y="321.8">ROW_2</text>
<text x="187.5" y="328.9">UD+</text>
<text x="245.7" y="325.3">ROW_3</text>
<text x="245.7" y="328.9">ROW_4</text>
<text x="187.3" y="335.9">RGB</text>
<text x="188.4" y="332.4">UD-</text>
<text x="245.7" y="332.4">ROW_5</text>
<text x="476.6" y="335.9">VCC</text>
<text x="542" y="335.9">RST</text>
<text x="187.3" y="339.4">VCC</text>
<text x="245.7" y="339.4">GND</text>
<text x="183.4" y="346.5">XTAL1</text>
<text x="186.9" y="343">GND</text>
<text x="245.7" y="346.5">VCC</text>
<text x="419.8" y="344.6" transform="rotate(-90 419.8 344.6)">GND</text>
<text x="441" y="344.6" transform="rotate(-90 441 344.6)">GND</text>
<text x="183.4" y="350">XTAL2</text>
<text x="183.7" y="353.6">COL_1</text>
<text x="183.7" y="357.1">COL_2</text>
<text x="183.7" y="360.6">COL_3</text>
<text x="183.7" y="364.1">COL_4</text>
<text x="386.2" y="383.5">GND</text>
</g>
<g font-size="3.9" fill="#800">
<text x="420.9" y="382.1">TITLE:</text>
<text x="549.5" y="386.8">REV:</text>
<text x="457.8" y="396.3">Company:</text>
<text x="549.1" y="396.9">Sheet: 1/1</text>
<text x="457.8" y="404">Date:</text>
<text x="506.8" y="404.1">Drawn By: HAIZAKURA</text>
</g>
<g font-size="3.2" fill="#800">
<text x="41.6" y="6.9">1</text>
<text x="110.8" y="6.9">2</text>
<text x="179.9" y="6.9">3</text>
<text x="249.1" y="6.9">4</text>
<text x="318.2" y="6.9">5</text>
<text x="387.3" y="6.9">6</text>
<text x="456.5" y="6.9">7</text>
<text x="525.6" y="6.9">8</text>
<text x="4.1" y="42.1">A</text>
<text x="576.3" y="42.1">A</text>
<text x="4.1" y="111.2">B</text>
<text x="576.3" y="111.2">B</text>
<text x="4.1" y="180.3">C</text>
<text x="576.3" y="180.3">C</text>
<text x="4.1" y="249.5">D</text>
<text x="576.3" y="249.5">D</text>
<text x="4.1" y="318.6">E</text>
<text x="576.3" y="318.6">E</text>
<text x="41.6" y="408.8">1</text>
<text x="110.8" y="408.8">2</text>
<text x="179.9" y="408.8">3</text>
<text x="249.1" y="408.8">4</text>
<text x="318.2" y="408.8">5</text>
<text x="387.3" y="408.8">6</text>
<text x="456.5" y="408.8">7</text>
<text x="525.6" y="408.8">8</text>
</g>
<g font-size="3.2" fill="#000080">
<text x="261.1" y="33.6">C5</text>
<text x="299.9" y="33.6">C6</text>
<text x="338.7" y="33.6">C7</text>
<text x="379.2" y="33.6">C8</text>
<text x="261.1" y="36.8">100nF</text>
<text x="266.2" y="39.4">RGB01</text>
<text x="299.9" y="36.8">100nF</text>
<text x="305" y="39.4">RGB02</text>
<text x="338.7" y="36.8">100nF</text>
<text x="343.9" y="39.4">RGB03</text>
<text x="379.2" y="36.8">100nF</text>
<text x="384.4" y="39.4">RGB04</text>
<text x="511.8" y="41.8">TYPEC-304S-ACP16</text>
<text x="511.8" y="38.6">USB</text>
<text x="486.5" y="47.7">R5</text>
<text x="486.5" y="50.9">5.1k</text>
<text x="40.2" y="63.6">D01</text>
<text x="49" y="63.2">U01</text>
<text x="80.8" y="63.6">D02</text>
<text x="89.6" y="63.2">U02</text>
<text x="121.4" y="63.6">D03</text>
<text x="130.2" y="63.2">U03</text>
<text x="161.9" y="63.6">D04</text>
<text x="170.8" y="63.2">U04</text>
<text x="289.3" y="65.1">100nF</text>
<text x="289.3" y="61.9">C9</text>
<text x="328.1" y="65.1">100nF</text>
<text x="328.1" y="61.9">C10</text>
<text x="366.9" y="65.1">100nF</text>
<text x="366.9" y="61.9">C11</text>
<text x="407.5" y="65.1">100nF</text>
<text x="407.5" y="61.9">C12</text>
<text x="266.6" y="67.6">RGB08</text>
<text x="305.4" y="67.6">RGB07</text>
<text x="344.2" y="67.6">RGB06</text>
<text x="384.8" y="67.6">RGB05</text>
<text x="486.5" y="68.8">R1</text>
<text x="486.5" y="72">5.1k</text>
<text x="40.2" y="91.9">D05</text>
<text x="49" y="91.4">U05</text>
<text x="80.8" y="91.9">D06</text>
<text x="89.6" y="91.4">U06</text>
<text x="121.4" y="91.9">D07</text>
<text x="130.2" y="91.4">U07</text>
<text x="161.9" y="91.9">D08</text>
<text x="170.8" y="91.4">U08</text>
<text x="261.1" y="93.3">100nF</text>
<text x="261.1" y="90.1">C13</text>
<text x="266.2" y="95.9">RGB09</text>
<text x="299.9" y="93.3">100nF</text>
<text x="299.9" y="90.1">C30</text>
<text x="305" y="95.9">RGB10</text>
<text x="338.7" y="93.3">100nF</text>
<text x="338.7" y="90.1">C31</text>
<text x="343.9" y="95.9">RGB11</text>
<text x="379.2" y="93.3">100nF</text>
<text x="379.2" y="90.1">C32</text>
<text x="384.4" y="95.9">RGB12</text>
<text x="509.6" y="111">F</text>
<text x="49" y="119.6">U09</text>
<text x="89.6" y="119.6">U10</text>
<text x="130.2" y="119.6">U11</text>
<text x="170.8" y="119.6">U12</text>
<text x="289.3" y="118.3">C33</text>
<text x="328.1" y="118.3">C34</text>
<text x="366.9" y="118.3">C35</text>
<text x="407.5" y="118.3">C36</text>
<text x="509.6" y="114.2">RL06-110</text>
<text x="40.2" y="120.1">D09</text>
<text x="80.8" y="120.1">D10</text>
<text x="121.4" y="120.1">D11</text>
<text x="161.9" y="120.1">D12</text>
<text x="266.6" y="124.1">RGB16</text>
<text x="289.3" y="121.5">100nF</text>
<text x="305.4" y="124.1">RGB15</text>
<text x="328.1" y="121.5">100nF</text>
<text x="344.2" y="124.1">RGB14</text>
<text x="366.9" y="121.5">100nF</text>
<text x="384.8" y="124.1">RGB13</text>
<text x="407.5" y="121.5">100nF</text>
<text x="49" y="149.6">U13</text>
<text x="89.6" y="149.6">U14</text>
<text x="130.2" y="149.6">U15</text>
<text x="170.8" y="149.6">U16</text>
<text x="40.2" y="150.1">D13</text>
<text x="80.8" y="150.1">D14</text>
<text x="121.4" y="150.1">D15</text>
<text x="161.9" y="150.1">D16</text>
<text x="62.2" y="184.6">D17</text>
<text x="85.8" y="183.4">FN1</text>
<text x="69" y="186.6">TSB001A3512A</text>
<text x="523.9" y="190.3">100nF</text>
<text x="523.9" y="187.1">C1</text>
<text x="541.5" y="190.3">4.7uF</text>
<text x="541.5" y="187.1">C2</text>
<text x="196.9" y="209.9">FN4</text>
<text x="173.4" y="211">D20</text>
<text x="180.1" y="213">TSB001A3512A</text>
<text x="391.5" y="221.8">TSB008B2518A</text>
<text x="391.5" y="218.6">RST</text>
<text x="505.9" y="250.5">R4</text>
<text x="505.9" y="253.7">68</text>
<text x="498.8" y="262.9">R3</text>
<text x="498.8" y="266.1">68</text>
<text x="515.4" y="285.6">1.5K</text>
<text x="515.4" y="282.4">R2</text>
<text x="426.6" y="298.9">16MHz</text>
<text x="426.6" y="295.7">X1</text>
<text x="218.4" y="311.9">DS1009-28AT1NS-0A2</text>
<text x="218.4" y="308.7">U1</text>
<text x="52.6" y="315.3">ATMEGA328P-PU</text>
<text x="52.6" y="312">MCU</text>
<text x="421.6" y="317.6">C3</text>
<text x="442.7" y="317.6">C4</text>
<text x="421.6" y="320.8">22pF</text>
<text x="442.7" y="320.8">22pF</text>
<text x="511.2" y="328.1">R6</text>
<text x="511.2" y="331.3">10k</text>
</g>
<g font-size="3.2">
<text x="258.9" y="44.5">1</text>
<text x="262.4" y="46.3">VDD</text>
<text x="297.7" y="44.5">1</text>
<text x="301.2" y="46.3">VDD</text>
<text x="336.5" y="44.5">1</text>
<text x="340" y="46.3">VDD</text>
<text x="377" y="44.5">1</text>
<text x="380.5" y="46.3">VDD</text>
<text x="495.7" y="46.3">A1B12</text>
<text x="507.5" y="48">GND</text>
<text x="495.7" y="67.5">B1A12</text>
<text x="507.5" y="69.2">GND</text>
<text x="273.9" y="74.5">VDD</text>
<text x="282.4" y="72.7">1</text>
<text x="312.7" y="74.5">VDD</text>
<text x="321.2" y="72.7">1</text>
<text x="351.5" y="74.5">VDD</text>
<text x="360" y="72.7">1</text>
<text x="392" y="74.5">VDD</text>
<text x="400.6" y="72.7">1</text>
<text x="258.9" y="101">1</text>
<text x="297.7" y="101">1</text>
<text x="336.5" y="101">1</text>
<text x="377" y="101">1</text>
<text x="262.4" y="102.7">VDD</text>
<text x="301.2" y="102.7">VDD</text>
<text x="340" y="102.7">VDD</text>
<text x="380.5" y="102.7">VDD</text>
<text x="273.9" y="131">VDD</text>
<text x="282.4" y="129.2">1</text>
<text x="312.7" y="131">VDD</text>
<text x="321.2" y="129.2">1</text>
<text x="351.5" y="131">VDD</text>
<text x="360" y="129.2">1</text>
<text x="392" y="131">VDD</text>
<text x="400.6" y="129.2">1</text>
</g>
<g font-size="3.2" fill="#00f">
<text x="271.7" y="46.3">DOUT</text>
<text x="282.4" y="44.5">2</text>
<text x="310.5" y="46.3">DOUT</text>
<text x="321.2" y="44.5">2</text>
<text x="349.3" y="46.3">DOUT</text>
<text x="360" y="44.5">2</text>
<text x="389.9" y="46.3">DOUT</text>
<text x="400.6" y="44.5">2</text>
<text x="258.9" y="48">4</text>
<text x="262.4" y="49.8">DIN</text>
<text x="297.7" y="48">4</text>
<text x="301.2" y="49.8">DIN</text>
<text x="336.5" y="48">4</text>
<text x="340" y="49.8">DIN</text>
<text x="377" y="48">4</text>
<text x="380.5" y="49.8">DIN</text>
<text x="497.7" y="49.8">A4B9</text>
<text x="501.9" y="53.3">A5</text>
<text x="507.5" y="51.6">VBUS</text>
<text x="521.2" y="53">GND</text>
<text x="530.9" y="51.6">13</text>
<text x="501.9" y="56.9">A6</text>
<text x="507.5" y="55.1">CC1</text>
<text x="507.5" y="58.6">DP1</text>
<text x="521.2" y="56.5">GND</text>
<text x="530.9" y="55.1">14</text>
<text x="530.9" y="58.6">15</text>
<text x="501.9" y="60.4">A7</text>
<text x="501.9" y="63.9">A8</text>
<text x="507.5" y="62.2">DN1</text>
<text x="507.5" y="65.7">SBU1</text>
<text x="521.2" y="60">GND</text>
<text x="521.2" y="63.6">GND</text>
<text x="530.9" y="62.2">16</text>
<text x="497.7" y="71">B4A9</text>
<text x="258.9" y="72.7">2</text>
<text x="262.4" y="74.5">DOUT</text>
<text x="282.4" y="76.3">4</text>
<text x="297.7" y="72.7">2</text>
<text x="301.2" y="74.5">DOUT</text>
<text x="321.2" y="76.3">4</text>
<text x="336.5" y="72.7">2</text>
<text x="340" y="74.5">DOUT</text>
<text x="360" y="76.3">4</text>
<text x="377" y="72.7">2</text>
<text x="380.5" y="74.5">DOUT</text>
<text x="400.6" y="76.3">4</text>
<text x="501.9" y="74.5">B5</text>
<text x="507.5" y="72.7">VBUS</text>
<text x="507.5" y="76.3">CC2</text>
<text x="274.8" y="78">DIN</text>
<text x="313.6" y="78">DIN</text>
<text x="352.4" y="78">DIN</text>
<text x="392.9" y="78">DIN</text>
<text x="501.9" y="78">B6</text>
<text x="501.9" y="81.6">B7</text>
<text x="507.5" y="79.8">DP2</text>
<text x="507.5" y="83.3">DN2</text>
<text x="501.9" y="85.1">B8</text>
<text x="507.5" y="86.9">SBU2</text>
<text x="282.4" y="101">2</text>
<text x="321.2" y="101">2</text>
<text x="360" y="101">2</text>
<text x="400.6" y="101">2</text>
<text x="258.9" y="104.5">4</text>
<text x="262.4" y="106.3">DIN</text>
<text x="271.7" y="102.7">DOUT</text>
<text x="297.7" y="104.5">4</text>
<text x="301.2" y="106.3">DIN</text>
<text x="310.5" y="102.7">DOUT</text>
<text x="336.5" y="104.5">4</text>
<text x="340" y="106.3">DIN</text>
<text x="349.3" y="102.7">DOUT</text>
<text x="377" y="104.5">4</text>
<text x="380.5" y="106.3">DIN</text>
<text x="389.9" y="102.7">DOUT</text>
<text x="502.5" y="118.6">1</text>
<text x="518.6" y="118.6">2</text>
<text x="258.9" y="129.2">2</text>
<text x="262.4" y="131">DOUT</text>
<text x="297.7" y="129.2">2</text>
<text x="301.2" y="131">DOUT</text>
<text x="336.5" y="129.2">2</text>
<text x="340" y="131">DOUT</text>
<text x="377" y="129.2">2</text>
<text x="380.5" y="131">DOUT</text>
<text x="274.8" y="134.5">DIN</text>
<text x="282.4" y="132.7">4</text>
<text x="313.6" y="134.5">DIN</text>
<text x="321.2" y="132.7">4</text>
<text x="352.4" y="134.5">DIN</text>
<text x="360" y="132.7">4</text>
<text x="392.9" y="134.5">DIN</text>
<text x="400.6" y="132.7">4</text>
<text x="80.9" y="190.9">2</text>
<text x="93.5" y="190.9">1</text>
<text x="80.9" y="194.5">3</text>
<text x="93.5" y="194.5">4</text>
<text x="192" y="217.4">2</text>
<text x="192" y="220.9">3</text>
<text x="204.6" y="217.4">1</text>
<text x="204.6" y="220.9">4</text>
<text x="389.6" y="226.2">1</text>
<text x="398.6" y="226.2">2</text>
<text x="214.7" y="317.9">1</text>
<text x="222.2" y="317.9">28</text>
<text x="29.4" y="319.7">1</text>
<text x="34.6" y="321.1">PC6 RESET#</text>
<text x="58.7" y="321.1">PC0 ADC0</text>
<text x="78" y="319.7">23</text>
<text x="78" y="323.2">24</text>
<text x="214.7" y="321.5">2</text>
<text x="222.2" y="321.5">27</text>
<text x="29.4" y="326.7">2</text>
<text x="34.6" y="328.2">PD0 RXD</text>
<text x="58.7" y="324.6">PC1 ADC1</text>
<text x="58.7" y="328.2">PC2 ADC2</text>
<text x="78" y="326.7">25</text>
<text x="214.7" y="325">3</text>
<text x="214.7" y="328.5">4</text>
<text x="222.2" y="328.5">25</text>
<text x="222.2" y="325">26</text>
<text x="29.4" y="330.3">3</text>
<text x="34.6" y="331.7">PD1 TXD</text>
<text x="58.7" y="331.7">PC3 ADC3</text>
<text x="58.7" y="335.2">PC4 ADC4</text>
<text x="78" y="330.3">26</text>
<text x="78" y="333.8">27</text>
<text x="214.7" y="332">5</text>
<text x="214.7" y="335.6">6</text>
<text x="222.2" y="335.6">23</text>
<text x="222.2" y="332">24</text>
<text x="27.4" y="340.9">10</text>
<text x="29.4" y="337.3">9</text>
<text x="34.6" y="338.7">PB6 XTAL1</text>
<text x="58.7" y="338.7">PC5 ADC5</text>
<text x="78" y="337.3">28</text>
<text x="214.7" y="339.1">7</text>
<text x="222.2" y="339.1">22</text>
<text x="29.4" y="347.9">7</text>
<text x="34.6" y="342.3">PB7 XTAL2</text>
<text x="59.6" y="345.8">INT0 PD2</text>
<text x="78" y="344.4">4</text>
<text x="78" y="347.9">5</text>
<text x="214.7" y="342.6">8</text>
<text x="214.7" y="346.1">9</text>
<text x="222.2" y="346.1">20</text>
<text x="222.2" y="342.6">21</text>
<text x="27.4" y="351.4">20</text>
<text x="34.6" y="349.3">VCC</text>
<text x="34.6" y="352.8">AVCC</text>
<text x="59.6" y="349.3">INT1 PD3</text>
<text x="63.3" y="352.8">T0 PD4</text>
<text x="78" y="351.4">6</text>
<text x="214.7" y="349.7">10</text>
<text x="214.7" y="353.2">11</text>
<text x="222.2" y="353.2">18</text>
<text x="222.2" y="349.7">19</text>
<text x="27.4" y="355">21</text>
<text x="34.6" y="356.4">AREF</text>
<text x="59.4" y="359.9">AIN0 PD6</text>
<text x="63.3" y="356.4">T1 PD5</text>
<text x="78" y="355">11</text>
<text x="78" y="358.5">12</text>
<text x="214.7" y="356.7">12</text>
<text x="222.2" y="356.7">17</text>
<text x="59.4" y="363.4">AIN1 PD7</text>
<text x="78" y="362">13</text>
<text x="214.7" y="360.3">13</text>
<text x="214.7" y="363.8">14</text>
<text x="222.2" y="363.8">15</text>
<text x="222.2" y="360.3">16</text>
<text x="55.8" y="370.5">PCINT0 PB0</text>
<text x="78" y="369.1">14</text>
<text x="29.4" y="376.1">8</text>
<text x="34.6" y="377.5">GND</text>
<text x="54.6" y="374">PCINT1</text>
<text x="55.8" y="377.5">PCINT2 PB2</text>
<text x="68.7" y="374">PB1</text>
<text x="78" y="372.6">15</text>
<text x="78" y="376.1">16</text>
<text x="27.4" y="383.2">22</text>
<text x="55.8" y="381.1">PCINT3 PB3</text>
<text x="78" y="379.7">17</text>
<text x="78" y="383.2">18</text>
<text x="34.6" y="384.6">GND</text>
<text x="55.8" y="384.6">PCINT4 PB4</text>
<text x="55.8" y="388.1">PCINT5 PB5</text>
<text x="78" y="386.7">19</text>
</g>
<g font-size="3.2" fill="#f00">
<text x="273.6" y="49.8">GND</text>
<text x="282.4" y="48">3</text>
<text x="312.4" y="49.8">GND</text>
<text x="321.2" y="48">3</text>
<text x="351.2" y="49.8">GND</text>
<text x="360" y="48">3</text>
<text x="391.8" y="49.8">GND</text>
<text x="400.6" y="48">3</text>
<text x="258.9" y="76.3">3</text>
<text x="297.7" y="76.3">3</text>
<text x="336.5" y="76.3">3</text>
<text x="377" y="76.3">3</text>
<text x="262.4" y="78">GND</text>
<text x="301.2" y="78">GND</text>
<text x="340" y="78">GND</text>
<text x="380.5" y="78">GND</text>
<text x="273.6" y="106.3">GND</text>
<text x="282.4" y="104.5">3</text>
<text x="312.4" y="106.3">GND</text>
<text x="321.2" y="104.5">3</text>
<text x="351.2" y="106.3">GND</text>
<text x="360" y="104.5">3</text>
<text x="391.8" y="106.3">GND</text>
<text x="400.6" y="104.5">3</text>
<text x="258.9" y="132.7">3</text>
<text x="262.4" y="134.5">GND</text>
<text x="297.7" y="132.7">3</text>
<text x="301.2" y="134.5">GND</text>
<text x="336.5" y="132.7">3</text>
<text x="340" y="134.5">GND</text>
<text x="377" y="132.7">3</text>
<text x="380.5" y="134.5">GND</text>
</g>
</svg>
